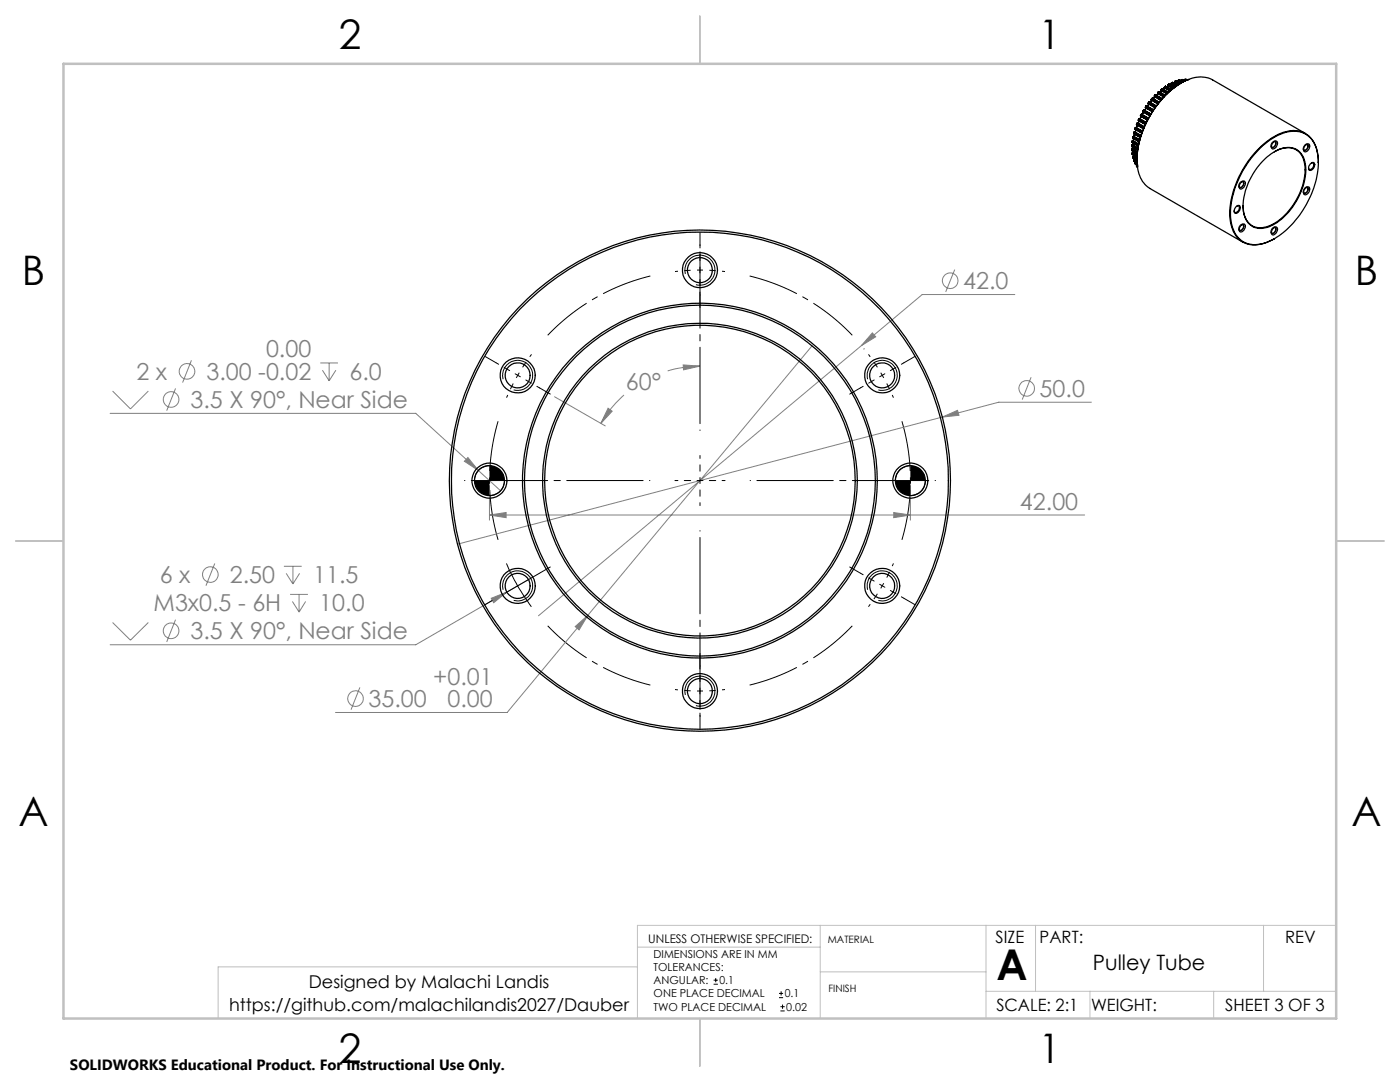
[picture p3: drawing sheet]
<svg xmlns="http://www.w3.org/2000/svg" width="279mm" height="216mm" viewBox="0 0 279 216" stroke-linecap="round" stroke-linejoin="round" font-family="sans-serif">
<g fill="none" stroke="#808080" stroke-width=".2">
<path d="M190.5 53.8l-1.8 4.4M202.5 58.8h-18.5l-12.1 10.2M22.5 78l3.5 3.6 3.6-3.6M35 77.5l-1.7 4.5M38.2 71.9l-1.8 4.4M63.9 72.4h3.6M64.3 73.9l1.4 2.1M65.7 72.4v3.6M67 73.9l-1.3 2.1M110.7 79.2l10.1 5.8M124.5 78.8a22.5 22.5 0 0 0-4.6 5.7M136.3 72.8l3.4 .3-3.3 .7z"/>
<path d="M139.7 73.1a24.3 24.3 0 0 0-6.5 .9M162.1 69l-44.8 53.8M171.9 69l-64.4 53.9M172.4 69.5l.1 .2M174.1 66.4l.7 .8-2.9 1.8zM205.8 75.3l-1.8 4.4M22 82.5h61l16.9 15.4M93.4 91.3l2.1 2.6-2.8-1.9zM97.7 96.9v6.9M121.4 81.5l.8 .6-2.3 2.4zM181.7 96.9v6.9M188.1 83.2l3-1.3 .3 1z"/>
<path d="M188.1 83.2l-96.8 25.4M217.8 80.3h-18.5l-11.2 2.9M42.9 112.4l-1.8 4.5M56.7 113h3.5M57.1 114.4l1.4 2.1M57.9 118.6h3.6M58.5 113v3.5M59.7 118.6v3.5M59.8 114.4l-1.3 2.1M97.7 102.8l3.3-.5v1zM97.7 102.8h118.8M98 119.4l3.1-1.3-2.6 2.2z"/>
<path d="M101.1 118.1l-18.1 10.6h-61M105.5 115.6l-4.4 2.5M178.4 102.3l3.3 .5-3.3 .5zM22.5 124.2l3.5 3.5 3.6-3.5M35 123.6l-1.7 4.5M58.3 120l1.4 2.1M61 120l-1.3 2.1M71.8 137.2l-1.7 4.4M114.8 125l2.5-2.2-1.7 2.9zM117.3 122.8l-16.1 19.4h-34.2"/>
<circle cx="189.7" cy="56" r="1.55"/>
<circle cx="34.1" cy="79.7" r="1.55"/>
<circle cx="37.3" cy="74.1" r="1.55"/>
<circle cx="204.9" cy="77.5" r="1.55"/>
<circle cx="42" cy="114.6" r="1.55"/>
<circle cx="34.1" cy="125.9" r="1.55"/>
<circle cx="70.9" cy="139.4" r="1.56"/>
</g>
<g fill="none" stroke="#000" stroke-width=".2">
<path d="M247.5 36.4l.1-.1a.4 .4 0 0 1 .6-.1 .4 .4 0 0 1 0 .6l-.2 .4a.45 .45 0 0 1-.6 .3 .45 .45 0 0 1-.1-.7zM253.9 28.5l.1-.1a.4 .4 0 0 1 .5-.2 .4 .4 0 0 1 .2 .6l-.2 .4a.45 .45 0 0 1-.7 .3 .45 .45 0 0 1-.1-.7zM260.4 37.5a.44 .44 0 0 1 .7-.1 .44 .44 0 0 1-.1 .7l-.1 .2a.45 .45 0 0 1-.7 .3 .45 .45 0 0 1 0-.7zM260.4 29a.44 .44 0 0 1 .7-.2 .44 .44 0 0 1-.1 .7l-.1 .2a.45 .45 0 0 1-.7 .3 .45 .45 0 0 1 0-.7zM136.8 54.7a3 3 0 0 1 2.6-3.8 3 3 0 0 1 3.3 3.3 3 3 0 0 1-3.8 2.6M247.5 44.9h.1a.38 .38 0 0 1 .6-.1 .38 .38 0 0 1 0 .5l-.3 .5a.4 .4 0 0 1-.5 .3 .4 .4 0 0 1-.2-.6zM253.9 45.6a.46 .46 0 0 1 .7-.2 .46 .46 0 0 1 0 .7l-.1 .2a.44 .44 0 0 1-.7 .4 .44 .44 0 0 1-.1-.7zM100.4 75.7a3 3 0 0 1 2.6-3.8 3 3 0 0 1 3.3 3.3 3 3 0 0 1-3.8 2.6M173.1 75.7a3 3 0 0 1 2.7-3.8 3 3 0 0 1 3.2 3.2 3 3 0 0 1-3.7 2.7M97.7 92.9a2.95 2.95 0 0 0-3 3M100.7 95.9a3 3 0 0 1-3 3M181.7 92.9a2.95 2.95 0 0 0-3 3"/>
<path d="M184.7 95.9a3 3 0 0 1-3 3M100.4 117.7a3 3 0 0 1 2.6-3.8 3 3 0 0 1 3.3 3.3 3 3 0 0 1-3.8 2.6M101.1 112.4l2.2 4.5M103.3 116.9l2.7 4.2M103.3 116.9l-4.3 2.5M107.6 114.4l-4.3 2.5M173.1 117.7a3 3 0 0 1 2.7-3.8 3 3 0 0 1 3.2 3.2 3 3 0 0 1-3.7 2.7M136.8 138.7a3 3 0 0 1 2.6-3.8 3 3 0 0 1 3.3 3.3 3 3 0 0 1-3.8 2.6M142.4 196.4h.9M142.4 195.6h.9M142.8 195.2v.8M155.5 199.1h.8"/>
<path d="M155.5 198.2h.8M155.9 197.8v.8M155.8 201.7h.8M155.8 200.9h.8M156.2 200.4v.9"/>
</g>
<path d="M139.7 53.9l-5 .3M139.7 53.9l5 .3M103.3 74.9l-2.2 4.5M103.3 74.9l2.8-4.2M176.1 74.9l-2.8-4.2M176.1 74.9l2.2 4.5M176.1 116.9l2.2-4.5M176.1 116.9l-2.8 4.2M139.7 137.9l5-.3M139.7 137.9l-5-.3" fill="none" stroke="#000" stroke-width=".2" stroke-dasharray="15.2 1.3 1.3 1.3" stroke-dashoffset="14.6" stroke-linecap="butt"/>
<path d="M129.8 55.1a42 42 0 0 0-20.5 11.8M170.1 66.9a42 42 0 0 0-20.5-11.8M99.4 84.1a42 42 0 0 0 0 23.6M180 107.7a42 42 0 0 0 0-23.6M109.3 124.9a42 42 0 0 0 20.5 11.8M149.6 136.7a42 42 0 0 0 20.5-11.8" fill="none" stroke="#000" stroke-width=".2" stroke-dasharray="15.2 1.3 1.3 1.3" stroke-dashoffset="5.2" stroke-linecap="butt"/>
<path d="M127.2 189h36.5M127.2 192.9h-83.7v10.3M163.7 184.6v18.6M163.7 193.9h33.1M196.8 184.6v18.6M196.8 197.8h69.9M206.7 184.6v13.2M217.5 197.8v5.4M242.2 197.8v5.4M252.2 184.6v13.2M266.7 184.6h-139.5v18.6" fill="none" stroke="#c0c0c0" stroke-width=".2"/>
<path d="M139.7 3.2v9.5M3.1 107.9h9.6M266.7 107.9h9.5M139.7 203.2v9.6" fill="none" stroke="#c0c0c0" stroke-width=".25"/>
<path d="M12.7 12.7h254v190.5h-254z" fill="none" stroke="#c0c0c0" stroke-width=".5"/>
<path d="M139.7 48.9v-2.5M139.7 58.9v2.5M99 72.4l-2.2-1.3M107.7 77.4l2.1 1.2M171.7 77.4l-2.1 1.2M180.4 72.4l2.2-1.3M99 119.4l-2.2 1.2M107.7 114.4l2.1-1.3M171.7 114.4l-2.1-1.3M180.4 119.4l2.2 1.2M139.7 132.9v-2.5M139.7 142.9v2.5" fill="none" stroke="#000" stroke-width=".2" stroke-dasharray="15.2 1.3 1.3 1.3"/>
<g fill="none" stroke="#000" stroke-width=".2" stroke-dasharray="15.2 1.3 1.3 1.3" stroke-dashoffset="14.6">
<path d="M139.7 53.9v-5M139.7 53.9v5M103.3 74.9l-4.3-2.5M103.3 74.9l4.4 2.5M176.1 74.9l4.3-2.5M176.1 74.9l-4.4 2.5M139.7 95.9v-5M139.7 95.9h-5M139.7 95.9v5M139.7 95.9h5M176.1 116.9l4.3 2.5M176.1 116.9l-4.4-2.5"/>
<path d="M139.7 137.9v5M139.7 137.9v-5"/>
</g>
<path d="M129.7 95.9h-37M139.7 85.9v-37M149.7 95.9h37M139.7 105.9v37" fill="none" stroke="#000" stroke-width=".2" stroke-dasharray="15.2 1.3 1.3 1.3" stroke-dashoffset="-1.4"/>
<path d="M114.8 125l.8 .7 1.7-2.9zM98 119.4l.5 .9 2.6-2.2zM93.4 91.3l-.7 .7 2.8 1.9zM136.3 72.8l3.4 .3-3.3 .7zM121.4 81.5l.8 .6-2.3 2.4zM174.1 66.4l-2.2 2.6 2.9-1.8zM188.1 83.2l3.3-.3-.3-1zM178.4 102.3l3.3 .5-3.3 .5zM97.7 102.8l3.3-.5v1z" fill="#808080"/>
<path d="M178.7 95.9a3 3 0 0 0 3 3v-3zM181.7 92.9v3h3a2.95 2.95 0 0 0-3-3zM94.7 95.9a3 3 0 0 0 3 3v-3zM97.7 92.9v3h3a2.95 2.95 0 0 0-3-3z" fill="#000"/>
<g fill="none" stroke="#000" stroke-width=".25">
<path d="M229.8 19.9h.1M229.8 19.8v.1M229.8 19.9v.1M229.8 19.8h.1M229.8 19.8l1.4 .8M229.8 19.9l1.3 .8M229.9 19.6l-.1 .2M229.9 19.6h.1M229.9 19.6l1.5 .8M230 19.6h-.1M230.4 19.2h.1M230.4 19.3l-.3 .4"/>
<path d="M230.4 19.1v.1M230.4 19.2v.1M230.4 19.3l-.2 .3M230.4 19.1h.1M230.4 19.3l1.3 .7M230.4 19.1l1.4 .8M230.4 19.2l1.3 .8M230.5 18.9l-.1 .2M230.5 18.9h.1M230.6 18.9l-.2 .2M230.6 18.9l1.4 .8M230.6 18.9h.1"/>
<path d="M230.6 18.9l1.3 .8M231 18.7l-.2 .3M231 18.5v.2M231 18.6l-.2 .4M231 18.6h.1M231 18.5h.1M231 18.6v.1M231 18.7l1.3 .7M231 18.5l1.3 .8M231.1 18.5h-.1M231.1 18.5h.1M231.1 18.5l1.3 .7"/>
<path d="M231.2 18.3l-.1 .2M231.2 18.3h.1M231.2 18.3l1.4 .8M231.7 17.9h.1M231.7 18.1l-.2 .3M231.7 18v.1M231.7 18.1h.1M231.7 18.1l1.2 .6M231.7 18l1.3 .7M231.7 17.9v.1M231.7 17.9l1.3 .7M231.9 17.7l-.2 .2"/>
<path d="M231.9 17.7h.1M231.9 17.7l1.3 .8zM232.4 17.5l-.2 .4M232.4 17.5h.1M232.4 17.5l1.1 .7M232.4 17.4v.1M232.4 17.4h.1M232.4 17.4l1.2 .7M232.4 17.4l1.2 .6M232.6 17.2l-.2 .2M232.6 17.2h.1M232.6 17.2l1.2 .7"/>
<path d="M233 17.1l-.1 .3 .1-.3M233 17.1h.1M233 17.1l1.1 .6M233.1 17l-.1 .1M233.1 16.9l-.1 .2M233.1 16.9v.1M233.1 17l1.1 .6M233.1 16.9h.1M233.1 16.9l1.2 .6M233.2 16.8l-.1 .1M233.3 16.8l-.2 .1M233.3 16.8l1.1 .6z"/>
<path d="M233.8 16.7l-.2 .2zM233.8 16.7h.1M233.8 16.7l.9 .6M233.8 16.6v.1M233.8 16.6h.1M233.8 16.6l1 .6M233.8 16.5v.1M233.8 16.5h.1M233.8 16.5l1 .6M234 16.4l-.2 .1M234 16.4l1 .6M234.4 16.4l-.1 .2z"/>
<path d="M234.4 16.4h.1M234.4 16.4l.8 .5M234.5 16.3l-.1 .1M234.5 16.3h.1M234.5 16.3l.8 .5M234.5 16.2v.1M234.5 16.2l.9 .6M234.7 16.2h-.2M234.7 16.2l.8 .5zM235.1 16.2l.6 .3a19.3 19.3 0 0 0-8.8 15.4l-.8-.6M235.1 16.2l-.1 .1M235.1 16.2h.1"/>
<path d="M235.1 16.1v.1M235.1 16.1h.1M235.1 16.1l.8 .4M235.2 16l-.1 .1M235.2 16l.7 .4M235.4 16h-.2M235.4 16h.1M235.4 16l.7 .4M235.7 16.1h.1M235.7 16.1l.5 .2M235.8 15.9l-.1 .2M235.8 15.9h.1"/>
<path d="M235.8 15.9l.5 .3M235.9 15.9h-.1M235.9 15.9h.1M235.9 15.9l.5 .3M236 15.9l.5 .3zM236.4 16h.1M236.4 16v.1M236.4 16l.2 .1M236.4 15.9v.1M236.4 15.9h.1M236.4 15.9l.3 .2M236.5 15.8l-.1 .1"/>
<path d="M236.5 15.8h.1M236.5 15.8l.3 .2M236.6 15.8h.1M236.6 15.8l.3 .2M237 15.9h.1M237.1 15.9h.1M225.9 29v.2M225.9 29.2l1.1 .7M225.9 29.8v.2M225.9 30l1 .7zM225.9 29.2h.1M225.9 29h.1"/>
<path d="M225.9 29l1.2 .7M225.9 29.8l1.1 .7M225.9 29.8h.1M225.9 29.8l1.1 .6M226 30.6h.1M226 28.2v.2M226 28.4h.1M226 29h-.1M226 30.6v.2M226 28.2h.1M226 28.4l1.2 .7M226 30.8h.1"/>
<path d="M226 28.2l1.2 .7M226 29l1.1 .6M226 30.6l.9 .6M226 30.8l.9 .5M226 30.5v.1M226 30.8l.9 .6M226 30.5l.9 .6M226 28.1v.1M226 29.7l-.1 .1M226 28.9l-.1 .1M226 29.7h.1M226 28.1l1.2 .7"/>
<path d="M226 29.7l1 .5M226.1 27.5l1.3 .8zM226.1 28.9l.1-.3-.2 .3M226.1 28.9l-.1 .1M226.1 30.4l.1-.2-.1 .2M226.1 27.5h.1M226.1 31.3v.2M226.1 30.4l-.1 .2M226.1 28.9h-.1M226.1 30.4h.1M226.1 28.9l1 .6M226.1 27.3v.2"/>
<path d="M226.1 27.3h.1M226.1 30.4l-.1 .1M226.1 28l-.1 .1M226.1 31.3h.1M226.1 28h.1M226.1 31.5h.1M226.1 27.3l1.3 .8M226.1 30.4l.8 .5M226.1 31.3l.8 .4M226.1 29.4l-.1 .3M226.1 31.5l.8 .5M226.1 28l1.2 .7"/>
<path d="M226.2 27.2l-.1 .1M226.2 29.4l-.2 .3M226.2 27.2l1.2 .8M226.2 31.2l-.1 .1M226.2 31.2h.1M226.2 31.2l.7 .3M226.2 27.2h.1M226.3 26.6v.1M226.3 27.2h-.1M226.3 27.7l-.2 .3zM226.3 26.6h.1M226.3 31l-.1 .2z"/>
<path d="M226.3 31.9v.1M226.3 32v.1M226.3 31.9h.1M226.3 26.7l1.3 .7M226.3 32h.1M226.3 26.6l1.3 .8M226.3 27.2l1.2 .7M226.3 31.9l.6 .4M226.3 32l.6 .4M226.3 26.4v.2M226.3 26.4h.1M226.3 32.1l.6 .4z"/>
<path d="M226.3 26.4l1.4 .8M226.4 26.4h-.1M226.4 31.8l-.1 .1M226.4 31.8h.1M226.4 26.4l1.3 .7M226.4 31.8l.5 .3M226.4 31.7v.1M226.4 26.8l-.1 .4M226.4 26.3h.1M226.4 26.8l-.2 .4M226.5 26.3l-.1 .1M226.5 26.3l1.2 .7"/>
<path d="M226.5 25.8h.1M226.5 32.5v.1M226.5 32.6l.1 .1M226.5 32.5h.1M226.5 25.8l1.4 .8M226.5 32.6h.1M226.5 25.8l1.4 .7M226.5 32.5l.4 .3M226.5 32.6l.4 .2M226.6 25.5l-.1 .3M226.6 25.5h.1M226.6 32.7h.1"/>
<path d="M226.6 32.7l.3 .2M226.6 25.5l1.4 .8M226.6 32.4l-.1 .1M226.6 32.3v.1M226.6 25.5l1.4 .7M226.6 32.4l.3 .2M226.7 25.9l-.2 .4M226.7 26l-.3 .3M226.7 25.4l-.1 .1M226.7 25.4l1.3 .8M226.8 24.9h.1M226.8 33.1h.1"/>
<path d="M226.8 24.8l1.4 .9M226.8 33.1l.1 .2M226.8 24.8l1.4 .8M226.8 33.1l.2 .1M226.9 24.6l-.1 .2M226.9 24.6h.1M226.9 32.9l-.1 .2M226.9 33.3h.1M226.9 32.9h.1M226.9 24.6l1.4 .8M226.9 25l-.2 .4M227 24.6h-.1"/>
<path d="M227 24.6l1.4 .8M227.1 24.6h-.1M227.1 24.6l1.3 .7M227.2 24h.1M227.2 24l1.4 .8-1.3-.7M227.2 24l1.4 .8M227.2 24l.1 .1M227.3 24.1l-.2 .5M227.3 23.7l-.1 .3M227.3 23.7h.1M227.3 24.2l-.2 .4M227.3 23.7l1.4 .9"/>
<path d="M227.4 23.7h-.1M227.4 23.7h.1M227.4 23.7l1.3 .8M227.4 23.7l1.4 .7M227.6 23.1h.1M227.6 23.1l.1 .1M227.6 23.1l1.5 .8M227.6 23.1l1.4 .9-1.3-.8M227.7 23.2l-.3 .5M227.7 22.9l-.1 .2M227.7 22.9h.1M227.7 23.3l-.2 .4"/>
<path d="M227.7 22.9l1.5 .8M227.8 22.8h.1M227.8 22.8l-.1 .1M227.8 22.8l1.4 .8M227.9 22.8l1.3 .8M228.1 22.2v.1M228.1 22.3v.1M228.1 22.2h.1M228.1 22.2l1.5 .8M228.1 22.3l1.4 .8M228.1 22.4l-.2 .4M228.1 22.4l1.4 .7"/>
<path d="M228.2 22l-.1 .2M228.2 22h.1M228.2 22l1.5 .8M228.3 22h-.1M228.3 22h.1M228.3 22l1.4 .8M228.4 22l1.3 .8M228.6 21.4h.1M228.6 21.4v.1M228.6 21.4l1.4 .8M228.6 21.4l1.4 .9M228.6 21.5v.3l-.2 .2"/>
<path d="M228.6 21.5l1.4 .8M228.7 21.6l-.2 .3M228.7 21.2l-.1 .2M228.7 21.2h.1M228.7 21.2l1.5 .8M228.8 21.1l-.1 .1M228.8 21.1l.1 .1M228.8 21.1l1.4 .8-1.3-.7M229.2 20.6h.1M229.2 20.6v.1M229.2 20.6l1.4 .8M229.2 20.7l-.1 .3-.2 .2"/>
<path d="M229.2 20.8l-.2 .3M229.2 20.7l1.3 .8M229.3 20.4l-.1 .2M229.3 20.4h.1M229.3 20.4l1.5 .8M229.4 20.4h-.1M229.4 20.4l1.4 .8-1.4-.8M229.4 20.4h.1M229.8 20l-.1 .3-.3 .1M229.8 20l-.2 .4M229.8 20l1.3 .7M247.6 36.5a.51 .51 0 0 1 .8-.3 .51 .51 0 0 1 0 .8 .63 .63 0 0 1-.4 .6 .63 .63 0 0 1-.7-.1l.1-.6z"/>
<path d="M247.8 36.3a.53 .53 0 0 1 .4 .5 .53 .53 0 0 1-.4 .5l-.3 .1-.2-.2M251.7 29.4a9.3 9.3 0 0 1 7.7-3.1 5 5 0 0 1 3.6 4.7 18.1 18.1 0 0 1-4.8 13.4 11.2 11.2 0 0 1-8.1 4.4 4.9 4.9 0 0 1-4.4-4.8 17.9 17.9 0 0 1 4.8-13.3zM251.9 32.3a7.2 7.2 0 0 1 5.7-2.8 3.8 3.8 0 0 1 3 4 13.5 13.5 0 0 1-7.3 11.7 3.5 3.5 0 0 1-5.2-3 13.4 13.4 0 0 1 3.8-9.9zM254.1 28.4a.48 .48 0 0 1 .8-.1 .48 .48 0 0 1-.1 .7 .63 .63 0 0 1-.3 .6 .63 .63 0 0 1-.7-.1v-.6zM254.2 28.3a.4 .4 0 0 1 .5 .3 .4 .4 0 0 1-.3 .5 .37 .37 0 0 1-.3 .3 .37 .37 0 0 1-.4-.2M254.3 30.3a3.9 3.9 0 0 1 5.1 .1 6.7 6.7 0 0 1 .7 6.3 13.3 13.3 0 0 1-6.6 8.3 3.4 3.4 0 0 1-4.9-1.4l-.4-.9-.1-1.6M260.5 26.6l-18.5-10.7a6.4 6.4 0 0 0-6.7 .9 19.2 19.2 0 0 0-8.4 16.1 6 6 0 0 0 2.6 4.7l18.5 10.7M260.6 28.9a.46 .46 0 0 1 .6-.2 .46 .46 0 0 1 .1 .7 .79 .79 0 0 1-1.1 .8 1.19 1.19 0 0 1 .4-1.3zM260.6 37.5a.46 .46 0 0 1 .6-.2 .46 .46 0 0 1 .1 .7 .79 .79 0 0 1-1.1 .7 1.19 1.19 0 0 1 .4-1.2zM260.7 28.9a.42 .42 0 0 1 .4 .3 .42 .42 0 0 1-.3 .5 .35 .35 0 0 1-.3 .3 .35 .35 0 0 1-.3-.3M260.7 37.4a.42 .42 0 0 1 .4 .4 .42 .42 0 0 1-.3 .4 .35 .35 0 0 1-.3 .3 .35 .35 0 0 1-.3-.2M261.4 32.8a.49 .49 0 0 1 .5-.4 .49 .49 0 0 1 .5 .4l-.1 .5a.76 .76 0 0 1-1.1 .6v-.7z"/>
<path d="M261.7 32.5a.43 .43 0 0 1 .5 .2 .43 .43 0 0 1-.1 .6l-.1 .1a.45 .45 0 0 1-.4 .4 .45 .45 0 0 1-.4-.3M263.1 32.5a6.2 6.2 0 0 0-2.8-5.9 6.5 6.5 0 0 0-6.5 .9 19.5 19.5 0 0 0-8.4 15.6 5.7 5.7 0 0 0 3.4 5.5 7.1 7.1 0 0 0 5.6-1M246.7 41.2a.47 .47 0 0 1 .7-.2 .47 .47 0 0 1 .1 .7l-.1 .2a.74 .74 0 0 1-1 .5 1.03 1.03 0 0 1 .3-1.2zM246.9 41.1a.43 .43 0 0 1 .5 .2 .43 .43 0 0 1-.1 .5l-.1 .2a.45 .45 0 0 1-.4 .4 .45 .45 0 0 1-.5-.3M247.7 44.9a.46 .46 0 0 1 .7-.1 .46 .46 0 0 1 .1 .6l-.1 .2a.63 .63 0 0 1-.4 .6 .63 .63 0 0 1-.7-.2 1.16 1.16 0 0 1 .4-1.1zM247.8 44.8a.53 .53 0 0 1 .4 .5 .53 .53 0 0 1-.4 .6l-.3 .1-.2-.2M254.2 45.4a.48 .48 0 0 1 .7 .1 .48 .48 0 0 1-.1 .6 .7 .7 0 0 1-1 .6v-.6zM254.2 45.4a.4 .4 0 0 1 .5 .4 .4 .4 0 0 1-.3 .4 .37 .37 0 0 1-.3 .3 .37 .37 0 0 1-.4-.2"/>
<circle cx="139.7" cy="53.9" r="2.49"/>
<circle cx="139.7" cy="53.9" r="3.5"/>
<circle cx="103.3" cy="74.9" r="2.5"/>
<circle cx="103.3" cy="74.9" r="3.5"/>
<circle cx="176" cy="74.9" r="2.5"/>
<circle cx="176.1" cy="74.9" r="3.5"/>
<circle cx="97.7" cy="95.9" r="3"/>
<circle cx="97.7" cy="95.9" r="3.5"/>
<circle cx="139.7" cy="95.9" r="49.6"/>
<circle cx="139.7" cy="95.9" r="31"/>
<circle cx="139.7" cy="95.9" r="35"/>
<circle cx="139.7" cy="95.9" r="35.4"/>
<circle cx="139.7" cy="95.9" r="50"/>
<circle cx="139.7" cy="95.9" r="31.4"/>
<circle cx="181.7" cy="95.9" r="3.5"/>
<circle cx="181.7" cy="95.9" r="2.99"/>
<circle cx="103.3" cy="116.9" r="2.5"/>
<circle cx="103.3" cy="116.9" r="3.5"/>
<circle cx="176" cy="116.9" r="2.5"/>
<circle cx="176.1" cy="116.9" r="3.5"/>
<circle cx="139.7" cy="137.9" r="2.49"/>
<circle cx="139.7" cy="137.9" r="3.5"/>
</g>
<text font-size="8.5" x="198.9" y="195.5">A</text>
<g font-size="8.1">
<text x="67.6" y="9.7">2</text>
<text x="207.3" y="9.7">1</text>
<text x="4.4" y="57">B</text>
<text x="270.4" y="57">B</text>
<text x="3.7" y="164.9">A</text>
<text x="269.7" y="164.9">A</text>
<text x="67.6" y="212.2">2</text>
<text x="207.3" y="212.2">1</text>
</g>
<g font-size="4.7" fill="#808080">
<text x="192.2" y="57.7">42.0</text>
<text x="53.1" y="71.3">0.00</text>
<text x="27.2" y="75.8">2 x</text>
<text x="41.2" y="75.8">3.00 -0.02</text>
<text x="69.7" y="75.8">6.0</text>
<text x="124.9" y="77.8">60°</text>
<text x="38" y="81.4">3.5 X 90°, Near Side</text>
<text x="207.5" y="79.2">50.0</text>
<text x="203.6" y="101.7">42.00</text>
<text x="31.9" y="116.3">6 x</text>
<text x="45.9" y="116.3">2.50</text>
<text x="62.5" y="116.3">11.5</text>
<text x="30.6" y="121.9">M3x0.5 - 6H</text>
<text x="63.7" y="122">10.0</text>
<text x="38" y="127.6">3.5 X 90°, Near Side</text>
<text x="86.5" y="136.6">+0.01</text>
<text x="73.5" y="141.1">35.00</text>
<text x="89.3" y="141.1">0.00</text>
</g>
<text font-size="4.2" x="218.1" y="193.5">Pulley Tube</text>
<g font-size="3.5">
<text x="61.6" y="197.1">Designed by Malachi Landis</text>
<text x="45.7" y="201.7">https://github.com/malachilandis2027/Dauber</text>
</g>
<g font-size="3.4">
<text x="198.7" y="188.1">SIZE</text>
<text x="207.5" y="188.1">PART:</text>
<text x="256.5" y="188.2">REV</text>
<text x="198.8" y="201.7">SCALE: 2:1</text>
<text x="217.7" y="201.8">WEIGHT:</text>
<text x="244.5" y="201.7">SHEET 3 OF 3</text>
</g>
<text font-size="3" x="14" y="213.5">SOLIDWORKS Educational Product. For Instructional Use Only.</text>
<text font-size="2.4" x="129.4" y="188.1">UNLESS OTHERWISE SPECIFIED:</text>
<g font-size="2.2">
<text x="130.4" y="191.1">DIMENSIONS ARE IN MM</text>
<text x="130.4" y="193.7">TOLERANCES:</text>
<text x="130.4" y="196.4">ANGULAR:</text>
<text x="143.6" y="196.4">0.1</text>
<text x="130.4" y="199">ONE PLACE DECIMAL</text>
<text x="130.4" y="201.7">TWO PLACE DECIMAL</text>
<text x="156.6" y="199">0.1</text>
<text x="156.9" y="201.7">0.02</text>
</g>
<g font-size="2">
<text x="165.2" y="188.1">MATERIAL</text>
<text x="165.4" y="197.9">FINISH</text>
</g>
</svg>
